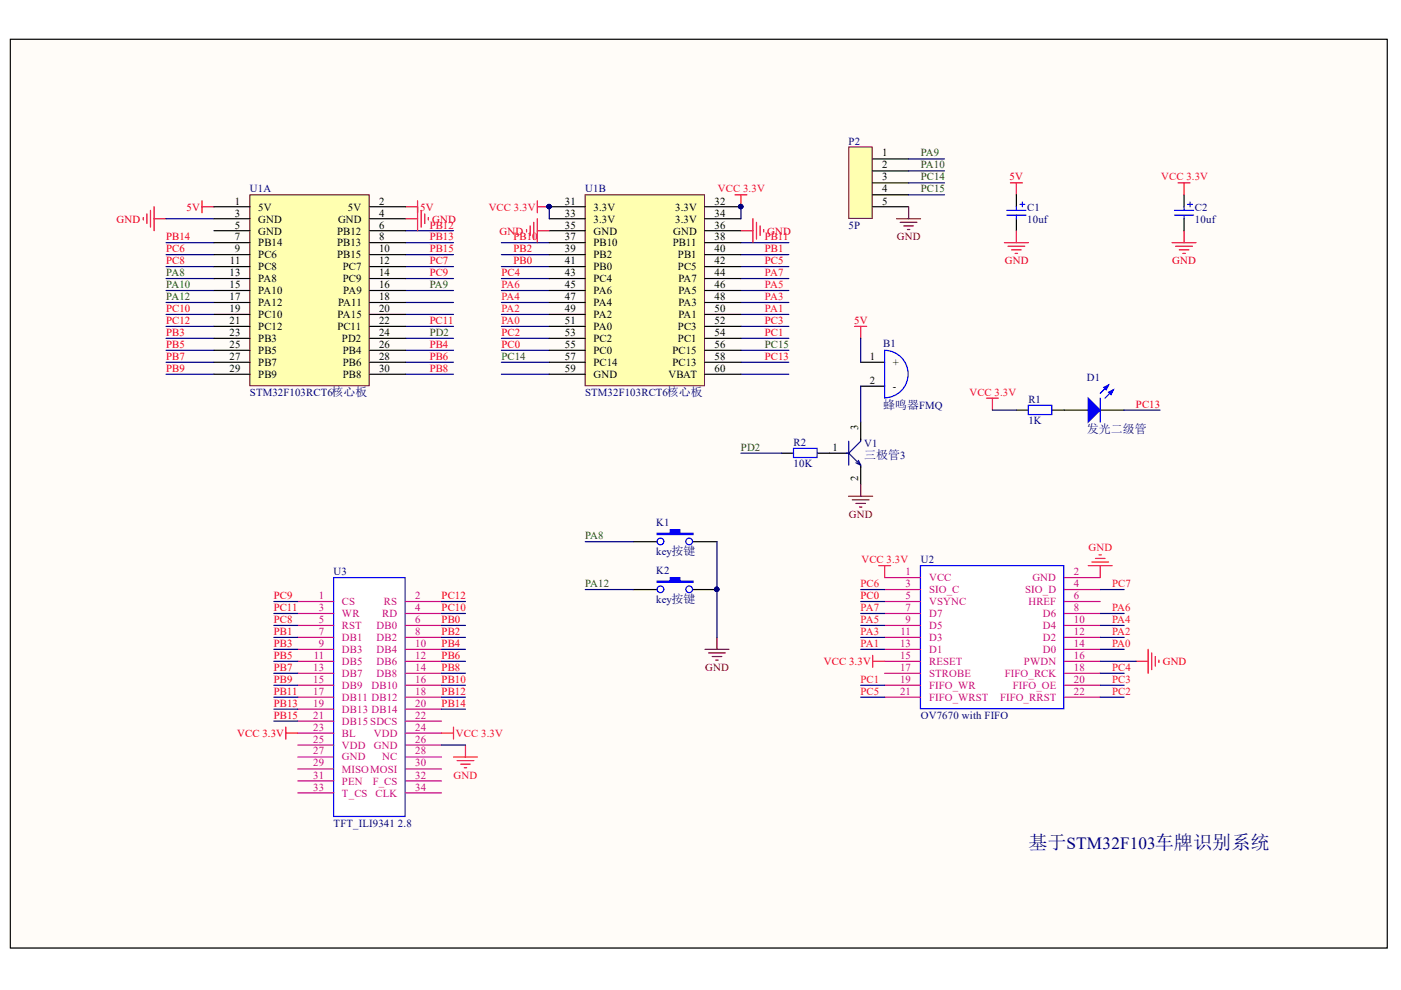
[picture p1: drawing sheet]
<svg xmlns="http://www.w3.org/2000/svg" width="297mm" height="210mm" viewBox="0 0 297 210" stroke-linecap="round" stroke-linejoin="round" font-family="sans-serif">
<path d="M2.2 8.3h291.9v192.7h-291.9z" fill="#fffcf8" stroke="#000" stroke-width=".21"/>
<path d="M30.4 46.1v.5M31.1 45.4v2M31.9 44.6v3.6M32.7 43.8v5.1M32.7 46.4h2.5M42.8 42.6v2.5M42.8 43.8h2.6M248.5 51.5h5.1M249.3 52.2h3.5M250 53h2.1M250.8 53.7h.5M251 48.9v2.6" fill="none" stroke="#bf0000" stroke-width=".25"/>
<path d="M70.7 122.5h15.2v50.6h-15.2z" fill="#fff" stroke="#00f" stroke-width=".25"/>
<g fill="none" stroke="#c5008e" stroke-width=".25">
<path d="M63.1 127.5h7.7M63.1 130.1h7.7M63.1 132.6h7.7M63.1 135.1h7.7M63.1 137.7h7.7M86 127.5h7.6M86 130.1h7.6M86 132.6h7.6M86 135.1h7.6M86 137.7h7.6M63.1 140.2h7.7M63.1 142.8h7.7"/>
<path d="M63.1 145.3h7.7M63.1 147.8h7.7M63.1 150.4h7.7M63.1 152.9h7.7M63.1 155.4h7.7M63.1 158h7.7M86 140.2h7.6M86 142.8h7.6M86 145.3h7.6M86 147.8h7.6M86 150.4h7.6M86 152.9h7.6"/>
<path d="M86 155.4h7.6M86 158h7.6M63.1 160.5h7.7M63.1 163h7.7M63.1 165.6h7.7M63.1 168.1h7.7M86 160.5h7.6M86 163h7.6M86 165.6h7.6M86 168.1h7.6"/>
</g>
<path d="M93.6 155.4h2.5M96.1 154.2v2.5M98.7 158v2.5M96.1 160.5h5.1M96.9 161.3h3.6M97.7 162h2M98.4 162.8h.5" fill="none" stroke="#ee0e22" stroke-width=".25"/>
<path d="M60.6 154.2v2.5M60.6 155.4h2.5" fill="none" stroke="#f00" stroke-width=".25"/>
<path d="M195.2 119.9h30.3v30.4h-30.3z" fill="#fff" stroke="#00f" stroke-width=".25"/>
<g fill="none" stroke="#c5008e" stroke-width=".25">
<path d="M187.6 122.5h7.6M187.6 125h7.6M187.6 127.5h7.6M187.6 130.1h7.6M187.6 132.6h7.6M187.6 135.1h7.6M187.6 137.7h7.6M225.6 122.5h7.7M225.6 125h7.7M225.6 127.5h7.7M225.6 130.1h7.7M225.6 132.6h7.7"/>
<path d="M225.6 135.1h7.7M225.6 137.7h7.7M187.6 140.2h7.6M187.6 142.8h7.6M187.6 145.3h7.6M187.6 147.8h7.6M225.6 140.2h7.7M225.6 142.8h7.7M225.6 145.3h7.7M225.6 147.8h7.7"/>
</g>
<path d="M249.8 38.8h2.5M251 38.8v2.5M186.3 119.9h2.5M187.6 119.9v2.6M230.7 119.9h5.1M231.5 119.2h3.5M232.3 118.4h2M233 117.6h.5M233.3 119.9v2.6" fill="none" stroke="#ee0e22" stroke-width=".25"/>
<path d="M185 138.9v2.6M243.4 137.7v5.1M244.2 138.4v3.6M244.9 139.2v2M245.7 140v.5M185 140.2h2.6M240.9 140.2h2.5" fill="none" stroke="#f00" stroke-width=".25"/>
<path d="M214.2 38.8h2.6M215.5 38.8v2.5M213 51.5h5M213.7 52.2h3.6M214.5 53h2M215.2 53.7h.5M215.5 48.9v2.6" fill="none" stroke="#bf0000" stroke-width=".25"/>
<path d="M215.5 41.3v2.5M215.5 46.4v2.5M251 41.3v2.5M251 46.4v2.5M215.5 87h2.5M223.1 87h7.6M233.3 87h5" fill="none" stroke="#000" stroke-width=".25"/>
<g fill="none" stroke="#00f" stroke-width=".25">
<path d="M213.5 44.6h4M213.5 45.6h4M215.5 43.8v.8M215.5 45.6v.8M216.3 43.3h1M216.8 42.8v1M249 44.6h4.1M249 45.6h4.1M251 43.8v.8M251 45.6v.8M251.8 43.3h1M252.3 42.8v1"/>
<path d="M218 85.9h5v2h-5z"/>
</g>
<path d="M230.7 84.4l2.6 2.6-2.6 2.5z" fill="#00f"/>
<path d="M230.7 84.4l2.6 2.6-2.6 2.5zM235 81.6l-1.7 1.8M236.1 82.6l-1.8 1.8" fill="none" stroke="#00f" stroke-width=".25"/>
<path d="M235 83.2l1.1-.6-.5 1.1z" fill="#00f"/>
<path d="M235 83.2l1.1-.6-.5 1.1z" fill="none" stroke="#00f" stroke-width=".25"/>
<path d="M234 82.1l1-.5-.5 1z" fill="#00f"/>
<path d="M233.3 84.4v5.1M234 82.1l1-.5-.5 1z" fill="none" stroke="#00f" stroke-width=".25"/>
<path d="M113.9 42.6v2.5M113.9 43.8h2.6M155.8 41.3h2.6M157.1 41.3v2.5M209.1 84.4h2.6M210.4 84.4v2.6" fill="none" stroke="#ee0e22" stroke-width=".25"/>
<path d="M86 43.8h2.5M88.5 42.6v2.5" fill="none" stroke="#bf0000" stroke-width=".25"/>
<g fill="#000080" stroke="#000080" stroke-width=".21">
<circle cx="116.4" cy="43.8" r=".46"/>
<circle cx="157" cy="43.8" r=".46"/>
</g>
<path d="M134.2 114.9h5.1M146.9 114.9h5.1" fill="none" stroke="#000" stroke-width=".25"/>
<path d="M139.3 113.1h2.8v-.8h2v.8h2.8v.2h-7.6z" fill-rule="evenodd" fill="#00f"/>
<g fill="none" stroke="#00f" stroke-width=".25">
<path d="M139.3 113.1h2.8v-.8h2v.8h2.8v.2h-7.6z"/>
<circle cx="140" cy="114.8" r=".71"/>
<circle cx="146.1" cy="114.8" r=".71"/>
</g>
<path d="M134.2 125h5.1M146.9 125h5.1" fill="none" stroke="#000" stroke-width=".25"/>
<circle cx="151.9" cy="125" r=".47" fill="#000080" stroke="#000080" stroke-width=".21"/>
<path d="M139.3 123.2h2.8v-.7h2v.7h2.8v.3h-7.6z" fill-rule="evenodd" fill="#00f"/>
<g fill="none" stroke="#00f" stroke-width=".25">
<path d="M168.2 95.1h5v1.9h-5zM187.6 84.3a5 5 0 0 0 4.9-5 5 5 0 0 0-4.9-5v10.1M139.3 123.2h2.8v-.7h2v.7h2.8v.3h-7.6z"/>
<circle cx="140" cy="124.9" r=".71"/>
<circle cx="146.1" cy="124.9" r=".71"/>
</g>
<circle cx="151.9" cy="125" r=".47" fill="#000080" stroke="#000080" stroke-width=".21"/>
<path d="M182.5 76.8h5.1M165.7 96.1h2.6M173.3 96.1h6.4M182.5 81.9h5.1M182.5 89.5v3.8M182.5 98.9v3.8" fill="none" stroke="#000" stroke-width=".25"/>
<path d="M179.4 96.1h.5M179.9 93.6v5M182.5 93v.6l-2.6 2.5 2.6 2.5v.5" fill="none" stroke="#0c0087" stroke-width=".25"/>
<g fill="none" stroke="#000080" stroke-width=".25">
<path d="M35.2 51.5h10.2M35.2 54h10.2M35.2 56.5h10.2M35.2 59.1h10.2M35.2 46.4h10.2M86 51.5h10.1M86 54h10.1M86 56.5h10.1M86 59.1h10.1M86 48.9h10.1M106.3 51.5h10.2M106.3 54h10.2"/>
<path d="M106.3 56.5h10.2M106.3 59.1h10.2M157.1 51.5h10.1M157.1 54h10.1M157.1 56.5h10.1M157.1 59.1h10.1M35.2 61.6h10.2M35.2 64.1h10.2M35.2 66.7h10.2M35.2 69.2h10.2M35.2 71.7h10.2M35.2 74.3h10.2"/>
<path d="M35.2 76.8h10.2M35.2 79.3h10.2M86 61.6h10.1M86 64.1h10.1M86 66.7h10.1M86 69.2h10.1M86 71.7h10.1M86 74.3h10.1M86 76.8h10.1M86 79.3h10.1M106.3 61.6h10.2M106.3 64.1h10.2"/>
<path d="M106.3 66.7h10.2M106.3 69.2h10.2M106.3 71.7h10.2M106.3 74.3h10.2M106.3 76.8h10.2M106.3 79.3h10.2M157.1 61.6h10.1M157.1 64.1h10.1M157.1 66.7h10.1M157.1 69.2h10.1M157.1 71.7h10.1M157.1 74.3h10.1"/>
<path d="M157.1 76.8h10.1M157.1 79.3h10.1M182.5 71.7v5.1M157.1 96.1h8.6M182 97.6l.5 1-1-.5M182.5 81.9v7.6M210.4 87h5.1M238.3 87h7.7M124.1 114.9h10.1M152 114.9v20.2M58.1 135.1h5M58.1 137.7h5"/>
<path d="M58.1 132.6h5M58.1 127.5h5M58.1 130.1h5M93.6 135.1h5.1M93.6 137.7h5.1M93.6 132.6h5.1M93.6 127.5h5.1M93.6 130.1h5.1M124.1 125h10.1M182.5 135.1h5.1M182.5 137.7h5.1M182.5 132.6h5.1"/>
<path d="M182.5 127.5h5.1M182.5 130.1h5.1M182.5 125h5.1M233.3 135.1h5M233.3 137.7h5M233.3 132.6h5M233.3 130.1h5M233.3 125h5M58.1 140.2h5M58.1 142.8h5M58.1 145.3h5M58.1 147.8h5"/>
<path d="M58.1 150.4h5M58.1 152.9h5M93.6 158h5.1M93.6 140.2h5.1M93.6 142.8h5.1M93.6 145.3h5.1M93.6 147.8h5.1M93.6 150.4h5.1M182.5 145.3h5.1M182.5 147.8h5.1M233.3 140.2h7.6M233.3 142.8h5"/>
<path d="M233.3 145.3h5M233.3 147.8h5"/>
</g>
<path d="M181.2 69.2h2.6M182.5 69.2v2.5" fill="none" stroke="#bf0000" stroke-width=".25"/>
<path d="M179.9 105.2h5.1M180.7 106h3.6M181.5 106.7h2M182.2 107.5h.5M182.5 102.7v2.5M149.5 137.7h5.1M150.2 138.4h3.6M151 139.2h2M151.8 140h.5M152 135.1v2.6" fill="none" stroke="#800000" stroke-width=".25"/>
<path d="M179.9 31.2h5v15.1h-5z" fill="#ffffb0" stroke="#800000" stroke-width=".21"/>
<path d="M185 33.7h7.6M185 36.2h7.6M185 38.8h7.6M185 41.3h7.6M185 43.8h7.6" fill="none" stroke="#000" stroke-width=".25"/>
<path d="M190.1 46.4h5.1M190.9 47.1h3.5M191.6 47.9h2.1M192.4 48.7h.5M192.6 43.8v2.6" fill="none" stroke="#800000" stroke-width=".25"/>
<path d="M192.6 33.7h7.7M192.6 36.2h7.7M192.6 38.8h7.7M192.6 41.3h7.7" fill="none" stroke="#000080" stroke-width=".25"/>
<path d="M53 41.3h25.3v40.5h-25.3z" fill="#ffffb0" stroke="#800000" stroke-width=".21"/>
<g fill="none" stroke="#000" stroke-width=".25">
<path d="M45.4 43.8h7.6M45.4 46.4h7.6M45.4 48.9h7.6M45.4 51.5h7.6M45.4 54h7.6M45.4 56.5h7.6M45.4 59.1h7.6M78.4 43.8h7.6M78.4 46.4h7.6M78.4 48.9h7.6M78.4 51.5h7.6M78.4 54h7.6"/>
<path d="M78.4 56.5h7.6M78.4 59.1h7.6M45.4 61.6h7.6M45.4 64.1h7.6M45.4 66.7h7.6M45.4 69.2h7.6M45.4 71.7h7.6M45.4 74.3h7.6M45.4 76.8h7.6M45.4 79.3h7.6M78.4 61.6h7.6M78.4 64.1h7.6"/>
<path d="M78.4 66.7h7.6M78.4 69.2h7.6M78.4 71.7h7.6M78.4 74.3h7.6M78.4 76.8h7.6M78.4 79.3h7.6"/>
</g>
<path d="M124.1 41.3h25.3v40.5h-25.3z" fill="#ffffb0" stroke="#800000" stroke-width=".21"/>
<g fill="none" stroke="#000" stroke-width=".25">
<path d="M116.5 43.8h7.6M116.5 46.4h7.6M116.5 48.9h7.6M116.5 51.5h7.6M116.5 54h7.6M116.5 56.5h7.6M116.5 59.1h7.6M149.5 43.8h7.6M149.5 46.4h7.6M149.5 48.9h7.6M149.5 51.5h7.6M149.5 54h7.6"/>
<path d="M149.5 56.5h7.6M149.5 59.1h7.6M116.5 61.6h7.6M116.5 64.1h7.6M116.5 66.7h7.6M116.5 69.2h7.6M116.5 71.7h7.6M116.5 74.3h7.6M116.5 76.8h7.6M116.5 79.3h7.6M149.5 61.6h7.6M149.5 64.1h7.6"/>
<path d="M149.5 66.7h7.6M149.5 69.2h7.6M149.5 71.7h7.6M149.5 74.3h7.6M149.5 76.8h7.6M149.5 79.3h7.6"/>
</g>
<g fill="#000080" stroke="#000080" stroke-width=".21">
<circle cx="116.4" cy="43.8" r=".46"/>
<circle cx="157" cy="43.8" r=".46"/>
</g>
<path d="M116.5 43.8v2.6M157.1 43.8v2.6" fill="none" stroke="#000080" stroke-width=".25"/>
<g fill="none" stroke="#bf0000" stroke-width=".25">
<path d="M86 46.4h2.5M88.5 43.8v5.1M89.3 44.6v3.6M90.1 45.4v2M90.8 46.1v.5M111.6 48.7v.5M112.4 47.9v2M113.2 47.1v3.6M113.9 48.9h2.6M113.9 46.4v5.1M157.1 48.9h2.5M159.6 46.4v5.1"/>
<path d="M160.4 47.1v3.6M161.2 47.9v2M161.9 48.7v.5"/>
</g>
<text font-size="4.1" fill="#000080" x="218" y="180">基于STM32F103车牌识别系统</text>
<g font-size="2.5" fill="#000080">
<text x="187.3" y="86.7">蜂鸣器FMQ</text>
<text x="230.5" y="91.8">发光二级管</text>
<text x="183.2" y="97.3">三极管3</text>
</g>
<g font-size="2.3" fill="#000080">
<text x="179.9" y="30.6">P2</text>
<text x="53" y="40.8">U1A</text>
<text x="124.1" y="40.8">U1B</text>
<text x="217.8" y="44.7">C1</text>
<text x="217.8" y="47.2">10uf</text>
<text x="253.4" y="44.7">C2</text>
<text x="253.4" y="47.2">10uf</text>
<text x="179.9" y="48.5">5P</text>
<text x="187.3" y="73.5">B1</text>
<text x="53" y="83.9">STM32F103RCT6核心板</text>
<text x="124.1" y="83.9">STM32F103RCT6核心板</text>
<text x="230.5" y="80.9">D1</text>
<text x="218" y="85.4">R1</text>
<text x="218" y="90">1K</text>
<text x="168.3" y="94.5">R2</text>
<text x="183.2" y="94.8">V1</text>
<text x="168.3" y="99.1">10K</text>
<text x="139.1" y="111.6">K1</text>
<text x="139.1" y="117.7">key按键</text>
<text x="195.2" y="119.4">U2</text>
<text x="70.7" y="122">U3</text>
<text x="139.1" y="121.7">K2</text>
<text x="139.1" y="127.8">key按键</text>
<text x="195.2" y="152.4">OV7670 with FIFO</text>
<text x="70.7" y="175.3">TFT_ILI9341</text>
<text x="84.4" y="175.3">2.8</text>
</g>
<g font-size="2.3">
<text x="187" y="33.2">1</text>
<text x="187" y="35.7">2</text>
<text x="187" y="38.2">3</text>
<text x="187" y="40.8">4</text>
<text x="49.8" y="43.4">1</text>
<text x="49.8" y="45.9">3</text>
<text x="54.8" y="44.7">5V</text>
<text x="54.8" y="47.2">GND</text>
<text x="71.7" y="47.2">GND</text>
<text x="73.8" y="44.7">5V</text>
<text x="80.4" y="43.4">2</text>
<text x="80.4" y="45.9">4</text>
<text x="119.7" y="43.4">31</text>
<text x="119.7" y="45.9">33</text>
<text x="125.8" y="44.7">3.3V</text>
<text x="125.8" y="47.2">3.3V</text>
<text x="143.2" y="44.7">3.3V</text>
<text x="143.2" y="47.2">3.3V</text>
<text x="151.5" y="43.4">32</text>
<text x="151.5" y="45.9">34</text>
<text x="187" y="43.4">5</text>
<text x="49.8" y="48.5">5</text>
<text x="49.8" y="51">7</text>
<text x="49.8" y="53.5">9</text>
<text x="54.8" y="49.7">GND</text>
<text x="54.8" y="52.3">PB14</text>
<text x="71.5" y="49.7">PB12</text>
<text x="71.5" y="52.3">PB13</text>
<text x="80.4" y="48.5">6</text>
<text x="80.4" y="51">8</text>
<text x="80.4" y="53.5">10</text>
<text x="119.7" y="48.5">35</text>
<text x="119.7" y="51">37</text>
<text x="119.7" y="53.5">39</text>
<text x="125.8" y="49.7">GND</text>
<text x="125.8" y="52.3">PB10</text>
<text x="142.6" y="52.3">PB11</text>
<text x="142.7" y="49.7">GND</text>
<text x="151.5" y="48.5">36</text>
<text x="151.5" y="51">38</text>
<text x="151.5" y="53.5">40</text>
<text x="48.7" y="58.6">13</text>
<text x="48.8" y="56.1">11</text>
<text x="54.8" y="54.8">PC6</text>
<text x="54.8" y="57.3">PC8</text>
<text x="54.8" y="59.9">PA8</text>
<text x="71.5" y="54.8">PB15</text>
<text x="72.7" y="57.3">PC7</text>
<text x="72.7" y="59.9">PC9</text>
<text x="80.4" y="56.1">12</text>
<text x="80.4" y="58.6">14</text>
<text x="119.7" y="56.1">41</text>
<text x="119.7" y="58.6">43</text>
<text x="125.8" y="54.8">PB2</text>
<text x="125.8" y="57.3">PB0</text>
<text x="125.8" y="59.9">PC4</text>
<text x="143.7" y="54.8">PB1</text>
<text x="143.7" y="57.3">PC5</text>
<text x="143.8" y="59.9">PA7</text>
<text x="151.5" y="56.1">42</text>
<text x="151.5" y="58.6">44</text>
<text x="48.7" y="61.1">15</text>
<text x="48.7" y="63.6">17</text>
<text x="54.8" y="62.4">PA10</text>
<text x="54.8" y="64.9">PA12</text>
<text x="71.7" y="64.9">PA11</text>
<text x="72.8" y="62.4">PA9</text>
<text x="80.4" y="61.1">16</text>
<text x="80.4" y="63.6">18</text>
<text x="119.7" y="61.1">45</text>
<text x="119.7" y="63.6">47</text>
<text x="125.8" y="62.4">PA6</text>
<text x="125.8" y="64.9">PA4</text>
<text x="143.8" y="62.4">PA5</text>
<text x="143.8" y="64.9">PA3</text>
<text x="151.5" y="61.1">46</text>
<text x="151.5" y="63.6">48</text>
<text x="48.7" y="66.2">19</text>
<text x="48.7" y="68.7">21</text>
<text x="48.7" y="71.2">23</text>
<text x="54.8" y="67.4">PC10</text>
<text x="54.8" y="70">PC12</text>
<text x="71.6" y="67.4">PA15</text>
<text x="71.6" y="70">PC11</text>
<text x="80.4" y="66.2">20</text>
<text x="80.4" y="68.7">22</text>
<text x="80.4" y="71.2">24</text>
<text x="119.7" y="66.2">49</text>
<text x="119.7" y="68.7">51</text>
<text x="119.7" y="71.2">53</text>
<text x="125.8" y="67.4">PA2</text>
<text x="125.8" y="70">PA0</text>
<text x="143.7" y="70">PC3</text>
<text x="143.8" y="67.4">PA1</text>
<text x="151.5" y="66.2">50</text>
<text x="151.5" y="68.7">52</text>
<text x="151.5" y="71.2">54</text>
<text x="48.7" y="73.8">25</text>
<text x="48.7" y="76.3">27</text>
<text x="54.8" y="72.5">PB3</text>
<text x="54.8" y="75">PB5</text>
<text x="54.8" y="77.6">PB7</text>
<text x="72.5" y="72.5">PD2</text>
<text x="72.7" y="75">PB4</text>
<text x="72.7" y="77.6">PB6</text>
<text x="80.4" y="73.8">26</text>
<text x="80.4" y="76.3">28</text>
<text x="119.7" y="73.8">55</text>
<text x="119.7" y="76.3">57</text>
<text x="125.8" y="72.5">PC2</text>
<text x="125.8" y="75">PC0</text>
<text x="125.8" y="77.6">PC14</text>
<text x="142.6" y="75">PC15</text>
<text x="142.6" y="77.6">PC13</text>
<text x="143.7" y="72.5">PC1</text>
<text x="151.5" y="73.8">56</text>
<text x="151.5" y="76.3">58</text>
<text x="184.4" y="76.3">1</text>
<text x="189.3" y="77.6">+</text>
<text x="48.7" y="78.8">29</text>
<text x="54.8" y="80.1">PB9</text>
<text x="72.7" y="80.1">PB8</text>
<text x="80.4" y="78.8">30</text>
<text x="119.7" y="78.8">59</text>
<text x="125.8" y="80.1">GND</text>
<text x="141.7" y="80.1">VBAT</text>
<text x="151.5" y="78.8">60</text>
<text x="184.4" y="81.4">2</text>
<text x="189.3" y="82.6">-</text>
<text x="176.5" y="95.6">1</text>
<text x="181.9" y="91.3" transform="rotate(-90 181.9 91.3)">3</text>
<text x="181.9" y="102.1" transform="rotate(-90 181.9 102.1)">2</text>
</g>
<g font-size="2.3" fill="#008000">
<text x="195.2" y="35.7">PA10</text>
<text x="195.2" y="33.2">PA9</text>
<text x="195.2" y="38.2">PC14</text>
<text x="195.2" y="40.8">PC15</text>
<text x="35.2" y="58.6">PA8</text>
<text x="35.2" y="63.6">PA12</text>
<text x="35.2" y="61.1">PA10</text>
<text x="91.1" y="61.1">PA9</text>
<text x="91.1" y="71.2">PD2</text>
<text x="106.3" y="76.3">PC14</text>
<text x="162.2" y="73.8">PC15</text>
<text x="157.1" y="95.6">PD2</text>
<text x="124.1" y="114.4">PA8</text>
<text x="124.1" y="124.5">PA12</text>
</g>
<g font-size="2.3" fill="#ee0e22">
<text x="152.2" y="40.8">VCC 3.3V</text>
<text x="246.2" y="38.2">VCC 3.3V</text>
<text x="103.6" y="44.7">VCC 3.3V</text>
<text x="162.2" y="58.6">PA7</text>
<text x="106.3" y="63.6">PA4</text>
<text x="106.3" y="61.1">PA6</text>
<text x="162.2" y="63.6">PA3</text>
<text x="162.2" y="61.1">PA5</text>
<text x="106.3" y="68.7">PA0</text>
<text x="106.3" y="66.2">PA2</text>
<text x="162.2" y="66.2">PA1</text>
<text x="205.5" y="83.9">VCC 3.3V</text>
<text x="182.6" y="119.4">VCC 3.3V</text>
<text x="230.8" y="116.9">GND</text>
<text x="182.5" y="124.5">PC6</text>
<text x="235.8" y="124.5">PC7</text>
<text x="182.5" y="129.6">PA7</text>
<text x="235.8" y="129.6">PA6</text>
<text x="182.5" y="137.2">PA1</text>
<text x="182.5" y="134.6">PA3</text>
<text x="182.5" y="132.1">PA5</text>
<text x="235.8" y="137.2">PA0</text>
<text x="235.8" y="134.6">PA2</text>
<text x="235.8" y="132.1">PA4</text>
<text x="235.8" y="142.2">PC4</text>
<text x="182.5" y="144.8">PC1</text>
<text x="182.5" y="147.3">PC5</text>
<text x="235.8" y="147.3">PC2</text>
<text x="235.8" y="144.8">PC3</text>
<text x="96.7" y="156.2">VCC 3.3V</text>
<text x="96.2" y="165.1">GND</text>
</g>
<g font-size="2.3" fill="#bf0000">
<text x="214.1" y="38.2">5V</text>
<text x="24.7" y="47.2">GND</text>
<text x="39.5" y="44.7">5V</text>
<text x="89.1" y="44.7">5V</text>
<text x="91.6" y="47.2">GND</text>
<text x="105.9" y="49.7">GND</text>
<text x="162.7" y="49.7">GND</text>
<text x="213" y="56.1">GND</text>
<text x="248.5" y="56.1">GND</text>
<text x="181.1" y="68.7">5V</text>
</g>
<g font-size="2.3" fill="#f00">
<text x="35.2" y="51">PB14</text>
<text x="35.2" y="53.5">PC6</text>
<text x="91.1" y="48.5">PB12</text>
<text x="91.1" y="51">PB13</text>
<text x="91.1" y="53.5">PB15</text>
<text x="108.8" y="53.5">PB2</text>
<text x="108.8" y="51">PB10</text>
<text x="162.2" y="53.5">PB1</text>
<text x="162.2" y="51">PB11</text>
<text x="35.2" y="56.1">PC8</text>
<text x="91.1" y="58.6">PC9</text>
<text x="91.1" y="56.1">PC7</text>
<text x="106.3" y="58.6">PC4</text>
<text x="108.8" y="56.1">PB0</text>
<text x="162.2" y="56.1">PC5</text>
<text x="35.2" y="71.2">PB3</text>
<text x="35.2" y="66.2">PC10</text>
<text x="35.2" y="68.7">PC12</text>
<text x="91.1" y="68.7">PC11</text>
<text x="106.3" y="71.2">PC2</text>
<text x="162.2" y="71.2">PC1</text>
<text x="162.2" y="68.7">PC3</text>
<text x="35.2" y="73.8">PB5</text>
<text x="35.2" y="76.3">PB7</text>
<text x="91.1" y="73.8">PB4</text>
<text x="91.1" y="76.3">PB6</text>
<text x="106.3" y="73.8">PC0</text>
<text x="162.2" y="76.3">PC13</text>
<text x="35.2" y="78.8">PB9</text>
<text x="91.1" y="78.8">PB8</text>
<text x="240.8" y="86.4">PC13</text>
<text x="58.1" y="127">PC9</text>
<text x="58.1" y="129.6">PC11</text>
<text x="93.6" y="129.6">PC10</text>
<text x="93.6" y="127">PC12</text>
<text x="182.5" y="127">PC0</text>
<text x="58.1" y="134.6">PB1</text>
<text x="58.1" y="137.2">PB3</text>
<text x="58.1" y="132.1">PC8</text>
<text x="93.6" y="132.1">PB0</text>
<text x="93.6" y="134.6">PB2</text>
<text x="93.6" y="137.2">PB4</text>
<text x="58.1" y="139.7">PB5</text>
<text x="58.1" y="142.2">PB7</text>
<text x="93.6" y="139.7">PB6</text>
<text x="93.6" y="142.2">PB8</text>
<text x="174.7" y="141">VCC 3.3V</text>
<text x="246.5" y="141">GND</text>
<text x="58.1" y="144.8">PB9</text>
<text x="58.1" y="147.3">PB11</text>
<text x="58.1" y="149.8">PB13</text>
<text x="93.6" y="144.8">PB10</text>
<text x="93.6" y="147.3">PB12</text>
<text x="93.6" y="149.8">PB14</text>
<text x="58.1" y="152.4">PB15</text>
<text x="50.3" y="156.2">VCC 3.3V</text>
</g>
<g font-size="2.3" fill="#800000">
<text x="190.1" y="51">GND</text>
<text x="180" y="109.8">GND</text>
<text x="149.5" y="142.2">GND</text>
</g>
<g font-size="2.3" fill="#c5008e">
<text x="192" y="122">1</text>
<text x="192" y="124.5">3</text>
<text x="197" y="123.2">VCC</text>
<text x="197" y="125.8">SIO_C</text>
<text x="217.4" y="125.8">SIO_D</text>
<text x="218.9" y="123.2">GND</text>
<text x="227.7" y="122">2</text>
<text x="227.7" y="124.5">4</text>
<text x="67.6" y="127">1</text>
<text x="67.6" y="129.6">3</text>
<text x="72.5" y="128.3">CS</text>
<text x="72.5" y="130.8">WR</text>
<text x="81" y="130.8">RD</text>
<text x="81.4" y="128.3">RS</text>
<text x="88.1" y="127">2</text>
<text x="88.1" y="129.6">4</text>
<text x="192" y="127">5</text>
<text x="192" y="129.6">7</text>
<text x="197" y="128.3">VSYNC</text>
<text x="197" y="130.8">D7</text>
<text x="218" y="128.3">HREF</text>
<text x="221.1" y="130.8">D6</text>
<text x="227.7" y="127">6</text>
<text x="227.7" y="129.6">8</text>
<text x="67.6" y="132.1">5</text>
<text x="67.6" y="134.6">7</text>
<text x="67.6" y="137.2">9</text>
<text x="72.5" y="133.4">RST</text>
<text x="72.5" y="135.9">DB1</text>
<text x="79.9" y="133.4">DB0</text>
<text x="79.9" y="135.9">DB2</text>
<text x="88.1" y="132.1">6</text>
<text x="88.1" y="134.6">8</text>
<text x="88.1" y="137.2">10</text>
<text x="190.8" y="137.2">13</text>
<text x="190.9" y="134.6">11</text>
<text x="192" y="132.1">9</text>
<text x="197" y="133.4">D5</text>
<text x="197" y="135.9">D3</text>
<text x="221.1" y="133.4">D4</text>
<text x="221.1" y="135.9">D2</text>
<text x="227.7" y="132.1">10</text>
<text x="227.7" y="134.6">12</text>
<text x="227.7" y="137.2">14</text>
<text x="66.4" y="142.2">13</text>
<text x="66.5" y="139.7">11</text>
<text x="72.5" y="138.4">DB3</text>
<text x="72.5" y="141">DB5</text>
<text x="72.5" y="143.5">DB7</text>
<text x="79.9" y="138.4">DB4</text>
<text x="79.9" y="141">DB6</text>
<text x="79.9" y="143.5">DB8</text>
<text x="88.1" y="139.7">12</text>
<text x="88.1" y="142.2">14</text>
<text x="190.8" y="139.7">15</text>
<text x="190.8" y="142.2">17</text>
<text x="197" y="138.4">D1</text>
<text x="197" y="141">RESET</text>
<text x="197" y="143.5">STROBE</text>
<text x="213" y="143.5">FIFO_RCK</text>
<text x="217.1" y="141">PWDN</text>
<text x="221.1" y="138.4">D0</text>
<text x="227.7" y="139.7">16</text>
<text x="227.7" y="142.2">18</text>
<text x="66.4" y="144.8">15</text>
<text x="66.4" y="147.3">17</text>
<text x="66.4" y="149.8">19</text>
<text x="72.5" y="146">DB9</text>
<text x="72.5" y="148.6">DB11 DB12</text>
<text x="78.8" y="146">DB10</text>
<text x="88.1" y="144.8">16</text>
<text x="88.1" y="147.3">18</text>
<text x="88.1" y="149.8">20</text>
<text x="190.8" y="144.8">19</text>
<text x="190.8" y="147.3">21</text>
<text x="197" y="146">FIFO_WR</text>
<text x="197" y="148.6">FIFO_WRST</text>
<text x="212" y="148.6">FIFO_RRST</text>
<text x="214.7" y="146">FIFO_OE</text>
<text x="227.7" y="144.8">20</text>
<text x="227.7" y="147.3">22</text>
<text x="66.4" y="152.4">21</text>
<text x="66.4" y="154.9">23</text>
<text x="72.5" y="151.1">DB13 DB14</text>
<text x="72.5" y="153.6">DB15 SDCS</text>
<text x="88.1" y="152.4">22</text>
<text x="88.1" y="154.9">24</text>
<text x="66.4" y="157.4">25</text>
<text x="66.4" y="160">27</text>
<text x="72.5" y="156.2">BL</text>
<text x="72.5" y="158.7">VDD</text>
<text x="72.5" y="161.2">GND</text>
<text x="79.3" y="156.2">VDD</text>
<text x="79.3" y="158.7">GND</text>
<text x="81" y="161.2">NC</text>
<text x="88.1" y="157.4">26</text>
<text x="88.1" y="160">28</text>
<text x="66.4" y="162.5">29</text>
<text x="66.4" y="165.1">31</text>
<text x="66.4" y="167.7">33</text>
<text x="72.5" y="163.9">MISOMOSI</text>
<text x="72.5" y="166.4">PEN</text>
<text x="79" y="166.4">F_CS</text>
<text x="88.1" y="162.5">30</text>
<text x="88.1" y="165.1">32</text>
<text x="88.1" y="167.7">34</text>
<text x="72.5" y="168.9">T_CS</text>
<text x="79.6" y="168.9">CLK</text>
</g>
</svg>
